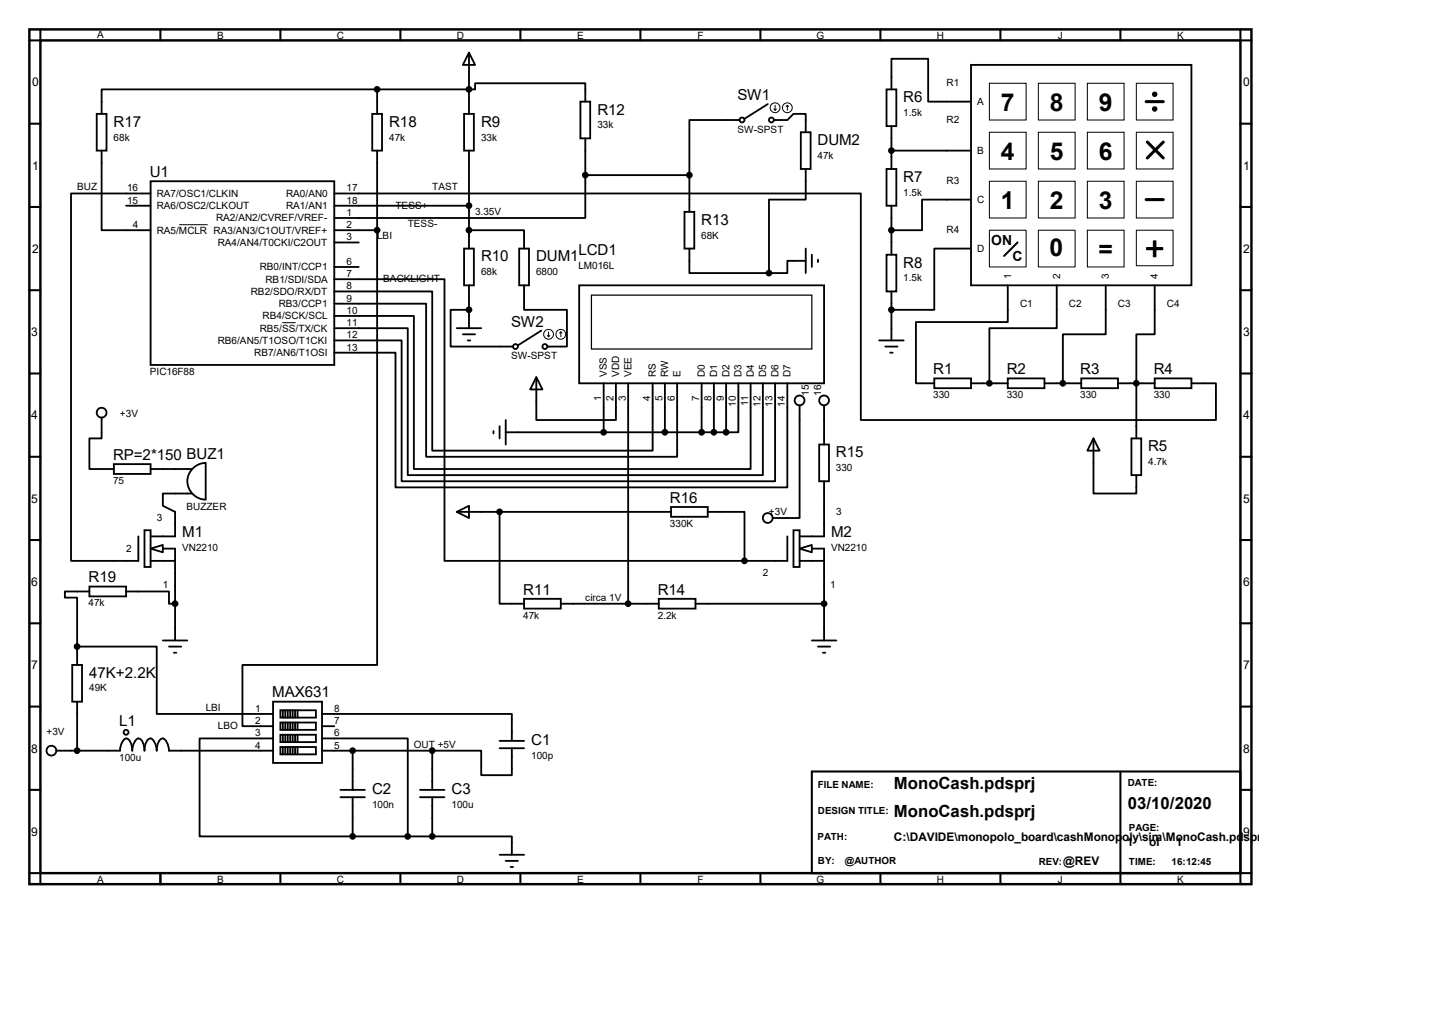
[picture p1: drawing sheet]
<svg xmlns="http://www.w3.org/2000/svg" width="297mm" height="210mm" viewBox="0 0 297 210" stroke-linecap="round" stroke-linejoin="round" font-family="sans-serif">
<path d="M6.1 6.1h253.5v177.3h-253.5zM8.4 8.4h248.9v172.7h-248.9z" fill="none" stroke="#000" stroke-width=".51"/>
<g fill="none" stroke="#000" stroke-width=".42">
<path d="M8.4 6.1v2.3h-2.3M33.3 6.1v2.3M58.2 6.1v2.3M83.1 6.1v2.3M107.9 6.1v2.3M132.8 6.1v2.3M157.7 6.1v2.3M182.6 6.1v2.3M207.5 6.1v2.3M232.4 6.1v2.3M257.3 6.1v2.3h2.3M6.1 25.7h2.3"/>
<path d="M257.3 25.7h2.3M6.1 42.9h2.3M211.1 50.3l-2.8 2.8M257.3 42.9h2.3M6.1 60.2h2.3M6.1 77.5h2.3M257.3 60.2h2.3M257.3 77.5h2.3M6.1 94.7h2.3M257.3 94.7h2.3M6.1 112h2.3M257.3 112h2.3"/>
<path d="M6.1 129.3h2.3M257.3 129.3h2.3M6.1 146.6h2.3M257.3 146.6h2.3M6.1 163.8h2.3M168.4 160h88.9v21.1h-88.9zM232.4 160v23.4M257.3 163.8h2.3M6.1 181.1h2.3v2.3M33.3 181.1v2.3M58.2 181.1v2.3M83.1 181.1v2.3"/>
<path d="M107.9 181.1v2.3M132.8 181.1v2.3M157.7 181.1v2.3M182.6 181.1v2.3M207.5 181.1v2.3M259.6 181.1h-2.3v2.3"/>
</g>
<g fill="none" stroke="#000" stroke-width=".38">
<path d="M78.2 18.5h20.3v-1.2h22.9v3.8M78.2 18.5h-57.1v5.1M78.2 18.5v5.1M97.3 10.9l1.2 2.6h-2.5zM97.3 10.9v12.7M183.9 18.5h2v7.7h-2zM184.9 18.5v-6.3h7.6v8.9h8.9M201.4 13.5h45.7v45.7h-45.7zM20.1 23.6h2v7.6h-2zM21.1 31.2v16.6h10.1M31.2 37.6h38.1v38.1h-38.1zM77.2 23.6h2v7.6h-2z"/>
<path d="M78.2 31.2v16.6M96.3 23.6h2v7.6h-2zM97.3 31.2v20.4M120.4 21.1h2v7.6h-2zM121.4 36.3v8.9h-52.1M121.4 28.7v7.6M121.4 36.3h21.6M143 36.3v7.6M153.4 24.9h-10.4v11.4M159.3 21.6l-4.9 3M160.5 24.9h2.8l1.3-1.3h2.5v3.8M166.1 27.4h2v7.7h-2z"/>
<path d="M167.1 35.1v6.3h-7.6v15.2M183.9 35.1h2v7.6h-2zM184.9 26.2v8.9M184.9 31.2h16.5M26.2 42.7h5M31.2 40.1h-16.5v76.2h14v-5M69.3 40.1h109.3v47h73.6v-7.6h-5.1M69.3 57.9h22.9v58.4h62.2M69.3 42.7h28M69.3 47.8h8.9M69.3 55.4h5.1M69.3 50.3h5.1"/>
<path d="M78.2 47.8v90.1h-27.9v12.7h6.3M96.3 51.6h2v7.6h-2zM97.3 47.8h11.4v3.8M97.3 59.2v8.9M107.7 51.6h2v7.6h-2zM108.7 59.2v5.1h8.9v7.6h-4.1M120.1 59.2h50.8v20.3h-50.8zM142 43.9h2v7.7h-2zM143 51.6v5h16.5M167.1 54.1h-3.8v2.5h-3.8M167.1 51.6v5M168.4 52.8v2.6"/>
<path d="M169.7 53.8v.6M183.9 52.8h2v7.7h-2zM184.9 42.7v10.1M201.4 41.4h-10.1v6.4h-6.4M201.4 51.6h-7.6v12.7h-8.9M209 59.2v7.6h-19v12.7h3.8M219.2 59.2v8.9h-14v11.4M229.4 59.2v10.1h-8.9v10.2M239.5 59.2v10.1h-3.8v21.6M69.3 60.5h20.4v33h45.7v-14M69.3 63h19.1v31.7h52.1v-15.2M69.3 65.5h16.5v31.8h69.9v-17.8"/>
<path d="M69.3 68.1h15.3v30.5h73.6v-19.1M69.3 70.6h14v29.2h77.5v-20.3M69.3 73.2h12.7v27.9h81.3v-21.6M94.7 68.1h5.1M96 69.3h2.5M97 70.6h.5M97.3 64.3h-3.8v7.6h12.9M111.2 78.2l1.3 2.6h-2.5zM111.2 78.2v8.9h16.6v-7.6M112.3 68.6l-4.9 3M125.2 79.5v10.2M130.3 79.5v45.7"/>
<path d="M137.9 79.5v10.2M145.5 79.5v10.2M148.1 79.5v10.2M150.6 79.5v10.2M153.2 79.5v10.2h-2.6M182.4 70.6h5M183.6 71.9h2.6M184.7 73.2h.5M184.9 60.5v10.1M193.8 78.5h7.6v2h-7.6zM201.4 79.5h7.6M209 78.5h7.7v2h-7.7z"/>
<path d="M216.7 79.5h7.6M224.3 78.5h7.6v2h-7.6zM231.9 79.5h7.6M239.5 78.5h7.6v2h-7.6zM21.1 86.6v4.3h-2.6v6.4h5.1M23.6 96.3h7.6v2h-7.6zM31.2 97.3h8.7M40 97.2a3.8 3.8 0 0 1 2.7-1.2v7.6a3.8 3.8 0 0 1-3.5-2.3 3.8 3.8 0 0 1 .8-4.1zM102.4 89.4v.5M103.6 88.4v2.5M104.9 89.7h45.7M104.9 87.1v5.1"/>
<path d="M165.9 84.1v23.3h-5.6M169.9 92.2h2.1v7.6h-2.1zM170.9 84.1v8.1M170.9 99.8v11.5h-5M226.8 90.9l1.3 2.6h-2.6zM226.8 90.9v11.5h8.9v-3.8M234.7 90.9h2v7.7h-2zM30 110h1.2v7.6h-1.2zM31.2 113.8l2.6-.8v1.6zM31.2 116.3h5.1M33.8 113.8h2.5v19M39.9 102.4h-6.1v2.5l2.5 1.3v5.1h-5.1"/>
<path d="M94.7 106.2l2.6-1.3v2.5zM94.7 106.2h44.5M103.6 106.2v19h5.1M139.2 105.2h7.6v2h-7.6zM146.8 106.2h7.6v10.1M163.3 111.3v5h-8.9M164.6 110h1.3v7.6h-1.3zM165.9 113.8l2.5-.8v1.6zM165.9 116.3h5M168.4 113.8h2.5v19M15 137.9h2v7.6h-2zM16 134.1h16.5v14h24.1"/>
<path d="M16 134.1v3.8M18.5 121.7h7.7v2h-7.7zM18.5 122.7h-5v1.3h2.5v10.1M26.2 122.7h8.8v2.5h1.3M33.8 132.8h5.1M35 134.1h2.6M36.1 135.4h.5M108.7 124.2h7.6v2h-7.6zM116.3 125.2h20.3M136.6 124.2h7.7v2h-7.7zM144.3 125.2h26.6M168.4 132.8h5.1"/>
<path d="M169.7 134.1h2.5M170.7 135.4h.5M11.7 155.7h13.2a2.69 2.69 0 0 1 1.3-2.5 2.31 2.31 0 0 1 1.2 2.5 2.69 2.69 0 0 1 1.3-2.5 2.31 2.31 0 0 1 1.3 2.5 2.31 2.31 0 0 1 1.2-2.5 2.69 2.69 0 0 1 1.3 2.5 2.31 2.31 0 0 1 1.3-2.5 2.69 2.69 0 0 1 1.2 2.5h21.6M16 145.5v10.2M56.6 145.5h10.2v12.7h-10.2zM56.6 153.2h-15.2v20.3h31.7M58.2 147.3h7.3v1.5h-7.3zM58.2 149.9h7.3v1.5h-7.3zM58.2 152.4h7.3v1.5h-7.3zM58.2 154.9h7.3v1.6h-7.3zM58.7 147.3v1.5M58.7 149.9v1.5"/>
<path d="M58.7 152.4v1.5M58.7 154.9v1.6M59.2 147.3v1.5M59.2 149.9v1.5M59.2 152.4v1.5M59.2 154.9v1.6M59.7 147.3v1.5M59.7 149.9v1.5M59.7 152.4v1.5M59.7 154.9v1.6M60.2 147.3v1.5M60.2 149.9v1.5"/>
<path d="M60.2 152.4v1.5M60.2 154.9v1.6M60.7 147.3v1.5M60.7 149.9v1.5M60.7 152.4v1.5M60.7 154.9v1.6M61.2 147.3v1.5M61.2 149.9v1.5M61.2 152.4v1.5M61.2 154.9v1.6M61.7 147.3v1.5M61.7 149.9v1.5"/>
<path d="M61.7 152.4v1.5M61.7 154.9v1.6M66.8 148.1h39.4v5.6M66.8 153.2h17.8v20.3M66.8 155.7h22.9M66.8 150.6h2.5M73.1 155.7v8.1M89.7 155.7v8.1M103.6 153.7h5.1M103.6 155.2h5.1M106.2 155.2v5.6h-6.4v-5.1h-10.1M70.6 163.8h5.1"/>
<path d="M70.6 165.4h5.1M73.1 165.4v8.1M73.1 173.5h16.6M87.1 163.8h5.1M87.1 165.4h5.1M89.7 173.5h16.5v3.8M89.7 165.4v8.1M103.6 177.3h5.1M104.9 178.6h2.5M105.9 179.8h.5"/>
<circle cx="78.2" cy="18.5" r=".51"/>
<circle cx="97.3" cy="18.5" r=".51"/>
<circle cx="121.4" cy="36.3" r=".51"/>
<circle cx="143" cy="36.3" r=".51"/>
<circle cx="153.9" cy="24.9" r=".51"/>
<circle cx="160" cy="24.9" r=".51"/>
<circle cx="184.9" cy="31.2" r=".51"/>
<circle cx="78.2" cy="47.7" r=".51"/>
<circle cx="97.3" cy="47.7" r=".51"/>
<circle cx="97.3" cy="42.7" r=".51"/>
<circle cx="159.5" cy="56.6" r=".51"/>
<circle cx="184.9" cy="47.7" r=".51"/>
<circle cx="97.3" cy="64.3" r=".51"/>
<circle cx="106.9" cy="71.9" r=".51"/>
<circle cx="113" cy="71.9" r=".51"/>
<circle cx="184.9" cy="64.3" r=".51"/>
<circle cx="205.2" cy="79.5" r=".51"/>
<circle cx="220.5" cy="79.5" r=".51"/>
<circle cx="235.7" cy="79.5" r=".51"/>
<circle cx="21.1" cy="85.6" r="1.02"/>
<circle cx="125.2" cy="89.7" r=".51"/>
<circle cx="137.9" cy="89.7" r=".51"/>
<circle cx="145.5" cy="89.7" r=".51"/>
<circle cx="148.1" cy="89.7" r=".51"/>
<circle cx="150.6" cy="89.7" r=".51"/>
<circle cx="165.9" cy="83.1" r="1.02"/>
<circle cx="170.9" cy="83.1" r="1.02"/>
<circle cx="103.6" cy="106.2" r=".51"/>
<circle cx="154.4" cy="116.3" r=".51"/>
<circle cx="159.3" cy="107.4" r="1.02"/>
<circle cx="16" cy="134.1" r=".51"/>
<circle cx="36.3" cy="125.2" r=".51"/>
<circle cx="130.3" cy="125.2" r=".51"/>
<circle cx="170.9" cy="125.2" r=".51"/>
<circle cx="10.7" cy="155.7" r="1.02"/>
<circle cx="16" cy="155.7" r=".51"/>
<circle cx="26.2" cy="151.9" r=".51"/>
<circle cx="73.1" cy="155.7" r=".51"/>
<circle cx="89.7" cy="155.7" r=".51"/>
<circle cx="73.1" cy="173.5" r=".51"/>
<circle cx="84.6" cy="173.5" r=".51"/>
<circle cx="89.7" cy="173.5" r=".51"/>
</g>
<path d="M122.7 61.2h45.7v11.2h-45.7z" fill="none" stroke="#000" stroke-width=".25"/>
<g fill="none" stroke="#000" stroke-width=".21">
<path d="M205.2 17.3h7.6v7.6h-7.6zM215.4 17.3h7.6v7.6h-7.6zM225.5 17.3h7.7v7.6h-7.7zM235.7 17.3h7.6v7.6h-7.6zM160.5 22.6l.3 .3M160.8 21.8v1.1M161 22.6l-.2 .3M163.3 21.8l-.2 .3M163.3 21.8l.3 .3M163.3 21.8v1.1M205.2 27.4h7.6v7.7h-7.6zM205.2 37.6h7.6v7.6h-7.6z"/>
<path d="M215.4 27.4h7.6v7.7h-7.6zM215.4 37.6h7.6v7.6h-7.6zM225.5 27.4h7.7v7.7h-7.7zM225.5 37.6h7.7v7.6h-7.7zM235.7 27.4h7.6v7.7h-7.6zM235.7 37.6h7.6v7.6h-7.6zM37.2 46.6h5.9M205.2 47.8h7.6v7.6h-7.6zM215.4 47.8h7.6v7.6h-7.6zM225.5 47.8h7.7v7.6h-7.7zM235.7 47.8h7.6v7.3h-7.6zM58.5 66.9h2.8"/>
<path d="M113.5 69.6l.3 .2M113.8 68.8v1M114 69.6l-.2 .2M116.3 68.8l-.2 .3M116.3 68.8l.3 .3M116.3 68.8v1"/>
<circle cx="160.8" cy="22.4" r="1.02"/>
<circle cx="163.3" cy="22.4" r="1.02"/>
<circle cx="113.8" cy="69.3" r="1.02"/>
<circle cx="116.3" cy="69.3" r="1.02"/>
</g>
<g fill="#000">
<circle cx="78.2" cy="18.5" r=".51"/>
<circle cx="97.3" cy="18.5" r=".51"/>
<circle cx="121.4" cy="36.3" r=".51"/>
<circle cx="143" cy="36.3" r=".51"/>
<circle cx="184.9" cy="31.2" r=".51"/>
<circle cx="78.2" cy="47.7" r=".51"/>
<circle cx="97.3" cy="47.7" r=".51"/>
<circle cx="97.3" cy="42.7" r=".51"/>
<circle cx="159.5" cy="56.6" r=".51"/>
<circle cx="184.9" cy="47.7" r=".51"/>
<circle cx="97.3" cy="64.3" r=".51"/>
<circle cx="184.9" cy="64.3" r=".51"/>
<circle cx="205.2" cy="79.5" r=".51"/>
<circle cx="220.5" cy="79.5" r=".51"/>
<circle cx="235.7" cy="79.5" r=".51"/>
<circle cx="125.2" cy="89.7" r=".51"/>
<circle cx="137.9" cy="89.7" r=".51"/>
<circle cx="145.5" cy="89.7" r=".51"/>
<circle cx="148.1" cy="89.7" r=".51"/>
<circle cx="150.6" cy="89.7" r=".51"/>
<circle cx="103.6" cy="106.2" r=".51"/>
<circle cx="154.4" cy="116.3" r=".51"/>
<circle cx="16" cy="134.1" r=".51"/>
<circle cx="36.3" cy="125.2" r=".51"/>
<circle cx="130.3" cy="125.2" r=".51"/>
<circle cx="170.9" cy="125.2" r=".51"/>
<circle cx="16" cy="155.7" r=".51"/>
<circle cx="73.1" cy="155.7" r=".51"/>
<circle cx="89.7" cy="155.7" r=".51"/>
<circle cx="73.1" cy="173.5" r=".51"/>
<circle cx="84.6" cy="173.5" r=".51"/>
<circle cx="89.7" cy="173.5" r=".51"/>
</g>
<g fill="none" stroke="#000" stroke-width=".63">
<path d="M237.7 21.1h3.6M238 29.5l3.3 3.3M241.3 29.5l-3.3 3.3M237.7 41.4h3.6"/>
<circle cx="239.5" cy="19.6" r=".26"/>
<circle cx="239.5" cy="22.6" r=".26"/>
</g>
<text font-size="7.3" x="237.4" y="54.1">+</text>
<g font-size="5.1">
<text x="207.6" y="23">7</text>
<text x="217.8" y="23">8</text>
<text x="227.9" y="23">9</text>
<text x="207.6" y="33.2">4</text>
<text x="217.8" y="33.2">5</text>
<text x="227.9" y="33.2">6</text>
<text x="207.6" y="43.3">1</text>
<text x="217.8" y="43.3">2</text>
<text x="227.9" y="43.3">3</text>
<text x="217.7" y="53">0</text>
<text x="227.9" y="53.5">=</text>
</g>
<g font-size="3.5">
<text x="185.4" y="163.7">MonoCash.pdsprj</text>
<text x="233.9" y="167.7">03/10/2020</text>
<text x="185.4" y="169.4">MonoCash.pdsprj</text>
</g>
<g font-size="3.1">
<text x="123.9" y="23.7">R12</text>
<text x="152.9" y="20.7">SW1</text>
<text x="187.4" y="21.2">R6</text>
<text x="23.6" y="26.3">R17</text>
<text x="80.7" y="26.3">R18</text>
<text x="99.8" y="26.3">R9</text>
<text x="169.6" y="30.1">DUM2</text>
<text x="31.1" y="36.7">U1</text>
<text x="187.4" y="37.7">R7</text>
<text x="145.5" y="46.6">R13</text>
<text x="120" y="53">LCD1</text>
<text x="99.8" y="54.2">R10</text>
<text x="111.2" y="54.2">DUM1</text>
<text x="187.4" y="55.5">R8</text>
<text x="106" y="67.7">SW2</text>
<text x="193.6" y="77.6">R1</text>
<text x="208.8" y="77.6">R2</text>
<text x="224.1" y="77.6">R3</text>
<text x="239.3" y="77.6">R4</text>
<text x="23.4" y="95.4">RP=2*150 BUZ1</text>
<text x="173.4" y="94.9">R15</text>
<text x="238.2" y="93.6">R5</text>
<text x="139" y="104.3">R16</text>
<text x="37.8" y="111.3">M1</text>
<text x="172.4" y="111.3">M2</text>
<text x="18.4" y="120.8">R19</text>
<text x="108.5" y="123.3">R11</text>
<text x="136.4" y="123.3">R14</text>
<text x="18.5" y="140.5">47K+2.2K</text>
<text x="56.5" y="144.7">MAX631</text>
<text x="24.7" y="150.5">L1</text>
<text x="110.2" y="154.5">C1</text>
<text x="77.2" y="164.7">C2</text>
<text x="93.7" y="164.7">C3</text>
</g>
<g font-size="2.9">
<text x="205.6" y="50.8">ON</text>
<text x="210.1" y="54.1">C</text>
</g>
<g font-size="2.5">
<text x="6.7" y="17.9">0</text>
<text x="257.9" y="17.9">0</text>
<text x="6.7" y="35.2">1</text>
<text x="257.9" y="35.2">1</text>
<text x="6.7" y="52.5">2</text>
<text x="257.9" y="52.5">2</text>
<text x="6.4" y="69.7">3</text>
<text x="257.9" y="69.7">3</text>
<text x="6.4" y="87">4</text>
<text x="257.9" y="87">4</text>
<text x="6.4" y="104.3">5</text>
<text x="257.9" y="104.3">5</text>
<text x="6.4" y="121.5">6</text>
<text x="257.9" y="121.5">6</text>
<text x="6.4" y="138.8">7</text>
<text x="257.9" y="138.8">7</text>
<text x="6.4" y="156.1">8</text>
<text x="257.9" y="156.1">8</text>
<text x="6.4" y="173.4">9</text>
<text x="257.9" y="173.4">9</text>
<text x="185.4" y="174.4">C:\DAVIDE\monopolo_board\cashMonopoly\sim\MonoCash.pdsprj</text>
<text x="220.6" y="179.5">@REV</text>
<text x="233.8" y="175.4">1</text>
<text x="238.4" y="175.4">of</text>
<text x="243.9" y="175.4">1</text>
</g>
<g font-size="2.1">
<text x="20.1" y="7.8">A</text>
<text x="45" y="8.1">B</text>
<text x="69.8" y="8.1">C</text>
<text x="94.7" y="8.1">D</text>
<text x="119.7" y="8.1">E</text>
<text x="144.6" y="8.1">F</text>
<text x="169.4" y="8.1">G</text>
<text x="194.3" y="8.1">H</text>
<text x="219.5" y="8.1">J</text>
<text x="244.2" y="8.1">K</text>
<text x="196.3" y="17.9">R1</text>
<text x="202.7" y="21.8">A</text>
<text x="23.6" y="29.2">68k</text>
<text x="80.7" y="29.2">47k</text>
<text x="99.8" y="29.2">33k</text>
<text x="123.9" y="26.6">33k</text>
<text x="152.9" y="27.5">SW-SPST</text>
<text x="187.4" y="24.1">1.5k</text>
<text x="196.3" y="25.5">R2</text>
<text x="169.6" y="33">47k</text>
<text x="202.7" y="32">B</text>
<text x="16" y="39.5">BUZ</text>
<text x="26.4" y="39.7">16</text>
<text x="32.5" y="40.9">RA7/OSC1/CLKIN</text>
<text x="59.3" y="40.9">RA0/AN0</text>
<text x="71.9" y="39.7">17</text>
<text x="89.7" y="39.5">TAST</text>
<text x="187.4" y="40.6">1.5k</text>
<text x="196.3" y="38.2">R3</text>
<text x="26.4" y="42.2">15</text>
<text x="27.6" y="47.3">4</text>
<text x="32.5" y="43.4">RA6/OSC2/CLKOUT</text>
<text x="44.8" y="45.9">RA2/AN2/CVREF/VREF-</text>
<text x="59.3" y="43.4">RA1/AN1</text>
<text x="71.9" y="42.2">18</text>
<text x="71.9" y="44.8">1</text>
<text x="71.9" y="47.3">2</text>
<text x="82" y="43.3">TESS+</text>
<text x="84.6" y="47.1">TESS-</text>
<text x="98.5" y="44.6">3.35V</text>
<text x="202.7" y="42.1">C</text>
<text x="32.5" y="48.5">RA5/MCLR RA3/AN3/C1OUT/VREF+</text>
<text x="45.2" y="51">RA4/AN4/T0CKI/C2OUT</text>
<text x="71.9" y="49.9">3</text>
<text x="78.2" y="49.7">LBI</text>
<text x="145.5" y="49.5">68K</text>
<text x="196.3" y="48.4">R4</text>
<text x="202.7" y="52.3">D</text>
<text x="53.9" y="56.1">RB0/INT/CCP1</text>
<text x="55.1" y="58.6">RB1/SDI/SDA</text>
<text x="71.9" y="57.5">7</text>
<text x="71.9" y="54.9">6</text>
<text x="79.5" y="58.5">BACKLIGHT</text>
<text x="99.8" y="57.1">68k</text>
<text x="111.2" y="57.1">6800</text>
<text x="120" y="55.8">LM016L</text>
<text x="187.4" y="58.4">1.5k</text>
<text x="209.7" y="57.9" transform="rotate(-90 209.7 57.9)">1</text>
<text x="219.9" y="57.9" transform="rotate(-90 219.9 57.9)">2</text>
<text x="230" y="57.9" transform="rotate(-90 230 57.9)">3</text>
<text x="240.2" y="57.9" transform="rotate(-90 240.2 57.9)">4</text>
<text x="52" y="61.2">RB2/SDO/RX/DT</text>
<text x="57.8" y="63.7">RB3/CCP1</text>
<text x="71.9" y="60">8</text>
<text x="71.9" y="62.6">9</text>
<text x="71.9" y="65.1">10</text>
<text x="211.6" y="63.6">C1</text>
<text x="221.7" y="63.6">C2</text>
<text x="231.9" y="63.6">C3</text>
<text x="242.1" y="63.6">C4</text>
<text x="45.2" y="71.3">RB6/AN5/T1OSO/T1CKI</text>
<text x="53.9" y="68.8">RB5/SS/TX/CK</text>
<text x="54.5" y="66.3">RB4/SCK/SCL</text>
<text x="71.9" y="67.6">11</text>
<text x="71.9" y="70.2">12</text>
<text x="31.1" y="77.8">PIC16F88</text>
<text x="52.7" y="73.9">RB7/AN6/T1OSI</text>
<text x="71.9" y="72.7">13</text>
<text x="106" y="74.5">SW-SPST</text>
<text x="124.7" y="83.2" transform="rotate(-90 124.7 83.2)">1</text>
<text x="125.9" y="78.2" transform="rotate(-90 125.9 78.2)">VSS</text>
<text x="127.3" y="83.2" transform="rotate(-90 127.3 83.2)">2</text>
<text x="128.4" y="78.2" transform="rotate(-90 128.4 78.2)">VDD</text>
<text x="129.8" y="83.2" transform="rotate(-90 129.8 83.2)">3</text>
<text x="131" y="78.2" transform="rotate(-90 131 78.2)">VEE</text>
<text x="134.9" y="83.2" transform="rotate(-90 134.9 83.2)">4</text>
<text x="136.1" y="78.2" transform="rotate(-90 136.1 78.2)">RS</text>
<text x="137.4" y="83.2" transform="rotate(-90 137.4 83.2)">5</text>
<text x="138.6" y="78.2" transform="rotate(-90 138.6 78.2)">RW</text>
<text x="140" y="83.2" transform="rotate(-90 140 83.2)">6</text>
<text x="141.1" y="78.2" transform="rotate(-90 141.1 78.2)">E</text>
<text x="145" y="83.2" transform="rotate(-90 145 83.2)">7</text>
<text x="146.2" y="78.2" transform="rotate(-90 146.2 78.2)">D0</text>
<text x="147.6" y="83.2" transform="rotate(-90 147.6 83.2)">8</text>
<text x="148.8" y="78.2" transform="rotate(-90 148.8 78.2)">D1</text>
<text x="150.1" y="83.2" transform="rotate(-90 150.1 83.2)">9</text>
<text x="151.3" y="78.2" transform="rotate(-90 151.3 78.2)">D2</text>
<text x="153.8" y="78.2" transform="rotate(-90 153.8 78.2)">D3</text>
<text x="156.4" y="78.2" transform="rotate(-90 156.4 78.2)">D4</text>
<text x="158.9" y="78.2" transform="rotate(-90 158.9 78.2)">D5</text>
<text x="161.5" y="78.2" transform="rotate(-90 161.5 78.2)">D6</text>
<text x="164" y="78.2" transform="rotate(-90 164 78.2)">D7</text>
<text x="167.8" y="82.1" transform="rotate(-90 167.8 82.1)">15</text>
<text x="170.3" y="82" transform="rotate(-90 170.3 82)">16</text>
<text x="193.6" y="82.6">330</text>
<text x="208.8" y="82.6">330</text>
<text x="224.1" y="82.6">330</text>
<text x="239.3" y="82.6">330</text>
<text x="24.9" y="86.5">+3V</text>
<text x="152.7" y="84.4" transform="rotate(-90 152.7 84.4)">10</text>
<text x="155.2" y="84.2" transform="rotate(-90 155.2 84.2)">11</text>
<text x="157.7" y="84.4" transform="rotate(-90 157.7 84.4)">12</text>
<text x="160.3" y="84.4" transform="rotate(-90 160.3 84.4)">13</text>
<text x="162.8" y="84.4" transform="rotate(-90 162.8 84.4)">14</text>
<text x="23.4" y="100.4">75</text>
<text x="173.4" y="97.7">330</text>
<text x="238.2" y="96.5">4.7k</text>
<text x="38.7" y="105.7">BUZZER</text>
<text x="159.5" y="106.8">+3V</text>
<text x="173.5" y="106.8">3</text>
<text x="32.5" y="108.1">3</text>
<text x="139" y="109.3">330K</text>
<text x="26.2" y="114.4">2</text>
<text x="37.8" y="114.2">VN2210</text>
<text x="158.2" y="119.5">2</text>
<text x="172.4" y="114.2">VN2210</text>
<text x="18.4" y="125.8">47k</text>
<text x="33.8" y="122">1</text>
<text x="121.4" y="124.6">circa 1V</text>
<text x="172.2" y="122">1</text>
<text x="108.5" y="128.3">47k</text>
<text x="136.4" y="128.3">2.2k</text>
<text x="18.5" y="143.4">49K</text>
<text x="42.7" y="147.4">LBI</text>
<text x="53" y="147.7">1</text>
<text x="69.3" y="147.7">8</text>
<text x="9.6" y="152.5">+3V</text>
<text x="45.2" y="151.3">LBO</text>
<text x="53" y="150.2">2</text>
<text x="53" y="152.7">3</text>
<text x="53" y="155.3">4</text>
<text x="69.3" y="150.2">7</text>
<text x="69.3" y="152.7">6</text>
<text x="69.3" y="155.3">5</text>
<text x="85.8" y="155.1">OUT +5V</text>
<text x="24.7" y="157.8">100u</text>
<text x="110.2" y="157.4">100p</text>
<text x="77.2" y="167.6">100n</text>
<text x="93.7" y="167.6">100u</text>
<text x="20.1" y="183.1">A</text>
<text x="45" y="183.1">B</text>
<text x="69.8" y="183.1">C</text>
<text x="94.7" y="183.1">D</text>
<text x="119.7" y="183.1">E</text>
<text x="144.6" y="183.1">F</text>
<text x="169.4" y="183.1">G</text>
<text x="194.3" y="183.1">H</text>
<text x="219.5" y="183.1">J</text>
<text x="244.2" y="183.1">K</text>
</g>
<g font-size="2">
<text x="169.7" y="163.4">FILE NAME:</text>
<text x="233.9" y="162.9">DATE:</text>
<text x="169.7" y="168.9">DESIGN TITLE:</text>
<text x="234.2" y="172.3">PAGE:</text>
<text x="169.6" y="174.2">PATH:</text>
<text x="169.7" y="179.2">BY:</text>
<text x="175.3" y="179.2">@AUTHOR</text>
<text x="215.5" y="179.3">REV:</text>
<text x="234.2" y="179.3">TIME:</text>
<text x="243" y="179.3">16:12:45</text>
</g>
</svg>
